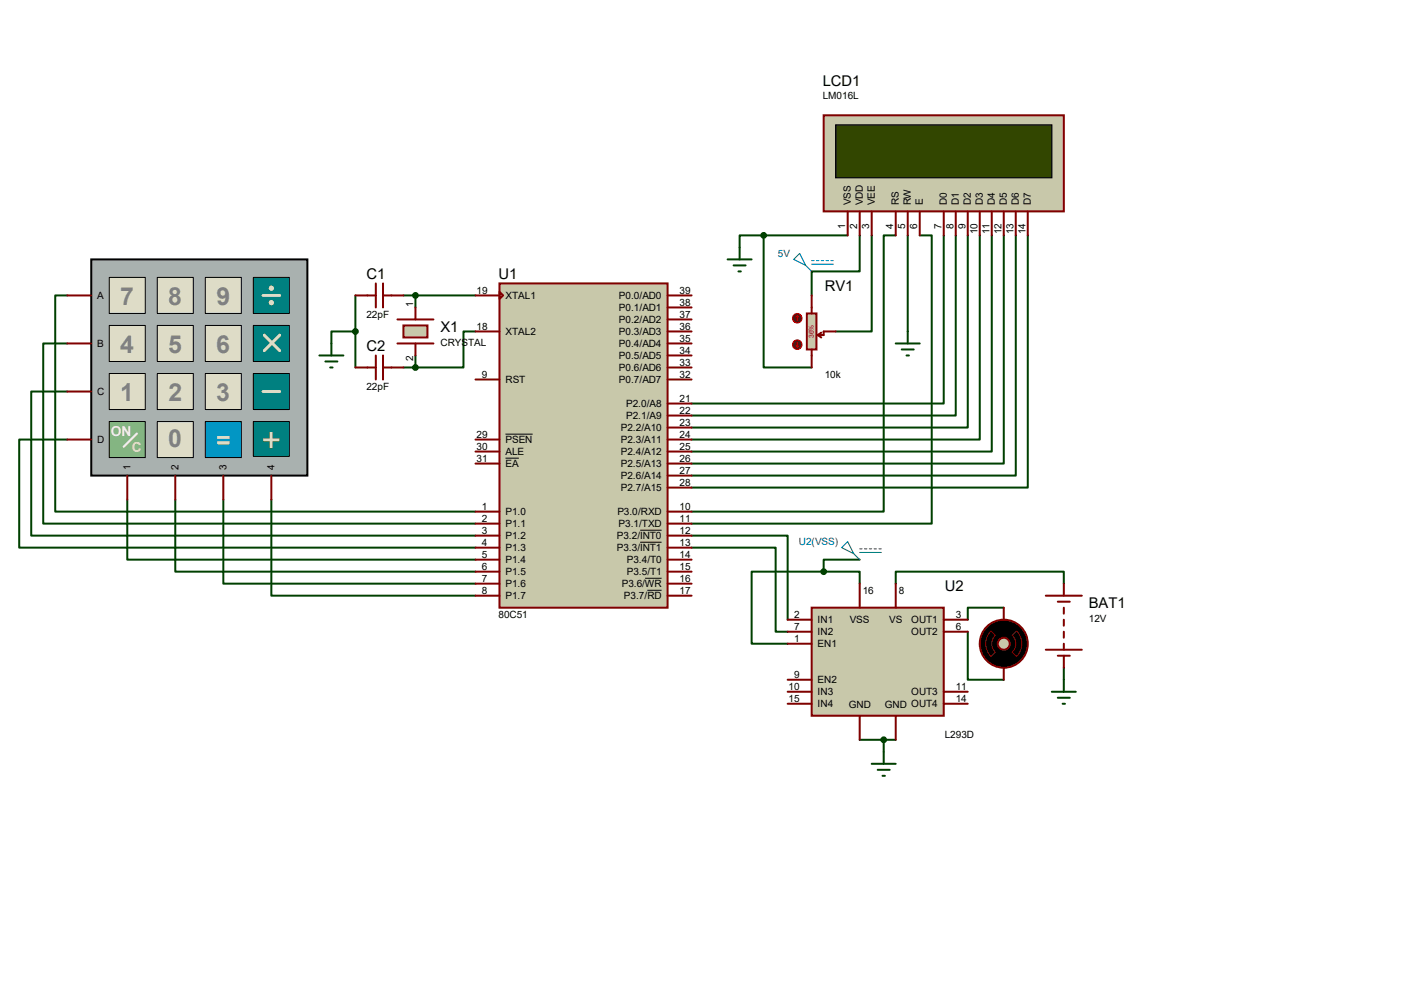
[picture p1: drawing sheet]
<svg xmlns="http://www.w3.org/2000/svg" width="297mm" height="210mm" viewBox="0 0 297 210" stroke-linecap="round" stroke-linejoin="round" font-family="sans-serif">
<g fill="none" stroke="#004000" stroke-width=".42">
<path d="M161.5 49.8v27.9h10.2M161.5 49.8h-5v2.5M161.5 49.8h17.8M181.9 49.8v7.6h-10.2v5.1M184.4 49.8v20.3h-7.6M189.5 49.8h-2.6v58.4h-40.6M192 49.8v20.3M194.6 49.8h2.5v60.9h-50.8M199.6 49.8v35.5h-53.3M202.2 49.8v38.1h-55.9M204.7 49.8v40.6h-58.4M207.3 49.8v43.2h-61"/>
<path d="M209.8 49.8v45.7h-63.5M212.3 49.8v48.2h-66M214.9 49.8v50.8h-68.6M217.4 49.8v53.3h-71.1M14.2 62.5h-2.5v45.7h88.9M14.2 72.6h-5.1v38.1h91.5M75.2 70.1h-5.1v2.5M75.2 62.5v15.2M85.3 62.5h15.3M85.3 77.7h2.6M87.9 62.5v2.5M87.9 75.2v2.5"/>
<path d="M100.6 70.1h-2.6v7.6h-10.1M14.2 82.8h-7.6v30.5h94M14.2 93h-10.1v22.8h96.5M26.9 105.7v12.7h73.7M37.1 105.7v15.2h63.5M47.2 105.7v17.7h53.4M57.4 105.7v20.3h43.2M146.3 113.3h20.3v17.8M146.3 115.8h17.8v17.8h2.5M181.9 118.4h-7.7v2.5M174.2 120.9h-15.2v15.2h7.6M174.2 120.9h7.7v2.5"/>
<path d="M189.5 123.4v-2.5h35.5v2.5M204.7 133.6v10.2h7.6M212.3 128.5h-7.6v2.6M181.9 156.5h7.6M186.9 156.5v2.5M225 141.2v2.6"/>
</g>
<path d="M105.7 59.9h35.5v68.6h-35.5z" fill="#c8c8aa" stroke="#800000" stroke-width=".42"/>
<g fill="none" stroke="#800000" stroke-width=".42">
<path d="M100.6 70.1h5.1M100.6 62.5h5.1M105.7 61.7l.7 .8-.7 .7zM141.2 70.1h5.1M141.2 62.5h5.1M141.2 65h5.1M141.2 67.6h5.1M141.2 72.6h5.1M141.2 75.2h5.1M141.2 77.7h5.1M100.6 95.5h5.1M100.6 98h5.1"/>
<path d="M100.6 93h5.1M100.6 80.3h5.1M141.2 95.5h5.1M141.2 98h5.1M141.2 93h5.1M141.2 80.3h5.1M141.2 85.3h5.1M141.2 87.9h5.1M141.2 90.4h5.1M100.6 108.2h5.1M100.6 110.7h5.1M100.6 113.3h5.1"/>
<path d="M100.6 115.8h5.1M100.6 118.4h5.1M141.2 108.2h5.1M141.2 110.7h5.1M141.2 113.3h5.1M141.2 115.8h5.1M141.2 118.4h5.1M141.2 103.1h5.1M141.2 100.6h5.1M100.6 120.9h5.1M100.6 123.4h5.1M100.6 126h5.1"/>
<path d="M141.2 120.9h5.1M141.2 123.4h5.1M141.2 126h5.1"/>
</g>
<path d="M106.9 96.9h2.9M106.9 91.8h5.8M135.4 112.1h4.6M135.4 114.7h4.6M136.5 122.3h3.5M136.9 124.8h3.1" fill="none" stroke="#000" stroke-width=".21"/>
<path d="M174.2 24.4h50.8v20.3h-50.8z" fill="#c8c8aa" stroke="#800000" stroke-width=".42"/>
<path d="M176.8 26.4h45.7v11.2h-45.7z" fill="#324600" stroke="#000" stroke-width=".25"/>
<g fill="none" stroke="#800000" stroke-width=".42">
<path d="M179.3 44.7v5.1M181.9 44.7v5.1M184.4 44.7v5.1M189.5 44.7v5.1M192 44.7v5.1M194.6 44.7v5.1M199.6 44.7v5.1M202.2 44.7v5.1M204.7 44.7v5.1M207.3 44.7v5.1M209.8 44.7v5.1M212.3 44.7v5.1"/>
<path d="M214.9 44.7v5.1M217.4 44.7v5.1"/>
</g>
<path d="M171.7 128.5h27.9v22.9h-27.9z" fill="#c8c8aa" stroke="#800000" stroke-width=".42"/>
<g fill="none" stroke="#800000" stroke-width=".42">
<path d="M166.6 131.1h5.1M166.6 133.6h5.1M166.6 136.1h5.1M181.9 123.4v5.1M189.5 123.4v5.1M199.6 131.1h5.1M199.6 133.6h5.1M221.2 126h7.7M221.2 137.4h7.7M223.8 127.3h2.5M223.8 138.7h2.5M225 123.4v2.6"/>
<path d="M225 128.5v1.3M225 131.1v1.2M225 133.6v1.3M225 136.1v1.3M225 138.7v2.5M166.6 146.3h5.1M166.6 148.8h5.1M166.6 143.8h5.1M181.9 151.4v5.1M189.5 151.4v5.1M199.6 146.3h5.1M199.6 148.8h5.1"/>
</g>
<path d="M186.9 159v2.5M222.5 146.3h5.1M223.8 147.6h2.5M224.8 148.8h.5M225 143.8v2.5M184.4 161.5h5.1M185.7 162.8h2.5M186.7 164.1h.5" fill="none" stroke="#004000" stroke-width=".42"/>
<g fill="#004000" stroke="#004000" stroke-width=".42">
<circle cx="186.9" cy="156.5" r=".51"/>
<circle cx="174.2" cy="120.9" r=".51"/>
</g>
<path d="M179.3 114.6l1.3 2.5-2.5-1.3zM180.6 117.1l1.3 1.3M181.9 116.1h.5M181.9 116.8h4.5M182.9 116.1h.5M183.9 116.1h.5M184.9 116.1h.5M185.9 116.1h.5" fill="none" stroke="#0000c0" stroke-width=".21"/>
<path d="M19.3 54.9h45.7v45.7h-45.7z" fill="#a9b1af" stroke="#000" stroke-width=".42"/>
<path d="M23.2 58.7h7.5v7.6h-7.5z" fill="#dedcc7"/>
<path d="M23.1 58.7h7.6v7.6h-7.6z" fill="none" stroke="#000" stroke-width=".21"/>
<path d="M33.3 58.7h7.6v7.6h-7.6z" fill="#dedcc7"/>
<path d="M33.3 58.7h7.6v7.6h-7.6z" fill="none" stroke="#000" stroke-width=".21"/>
<path d="M43.5 58.7h7.6v7.6h-7.6z" fill="#dedcc7"/>
<path d="M43.4 58.7h7.7v7.6h-7.7z" fill="none" stroke="#000" stroke-width=".21"/>
<path d="M53.6 58.7h7.6v7.6h-7.6z" fill="#008080"/>
<path d="M53.6 58.7h7.6v7.6h-7.6z" fill="none" stroke="#000" stroke-width=".21"/>
<path d="M23.2 68.9h7.5v7.6h-7.5z" fill="#dedcc7"/>
<path d="M23.1 68.8h7.6v7.7h-7.6z" fill="none" stroke="#000" stroke-width=".21"/>
<path d="M33.3 68.9h7.6v7.6h-7.6z" fill="#dedcc7"/>
<path d="M33.3 68.8h7.6v7.7h-7.6z" fill="none" stroke="#000" stroke-width=".21"/>
<path d="M43.5 68.9h7.6v7.6h-7.6z" fill="#dedcc7"/>
<path d="M43.4 68.8h7.7v7.7h-7.7z" fill="none" stroke="#000" stroke-width=".21"/>
<path d="M53.6 68.9h7.6v7.6h-7.6z" fill="#008080"/>
<path d="M53.6 68.8h7.6v7.7h-7.6z" fill="none" stroke="#000" stroke-width=".21"/>
<path d="M23.2 79h7.5v7.6h-7.5z" fill="#dedcc7"/>
<path d="M23.1 79h7.6v7.6h-7.6z" fill="none" stroke="#000" stroke-width=".21"/>
<path d="M33.3 79h7.6v7.6h-7.6z" fill="#dedcc7"/>
<path d="M33.3 79h7.6v7.6h-7.6z" fill="none" stroke="#000" stroke-width=".21"/>
<path d="M43.5 79h7.6v7.6h-7.6z" fill="#dedcc7"/>
<path d="M43.4 79h7.7v7.6h-7.7z" fill="none" stroke="#000" stroke-width=".21"/>
<path d="M43.5 89.2h7.6v7.6h-7.6z" fill="#0197c9"/>
<path d="M43.4 89.2h7.7v7.6h-7.7z" fill="none" stroke="#000" stroke-width=".21"/>
<path d="M53.6 79h7.6v7.6h-7.6z" fill="#008080"/>
<path d="M53.6 79h7.6v7.6h-7.6z" fill="none" stroke="#000" stroke-width=".21"/>
<path d="M55.6 62.5h3.6M59.2 70.9l-3.3 3.3M55.6 82.8h3.6" fill="none" stroke="#dedcc7" stroke-width=".64"/>
<g fill="#c8c8aa" stroke="#dedcc7" stroke-width=".64">
<circle cx="57.4" cy="61" r=".25"/>
<circle cx="57.4" cy="64" r=".25"/>
</g>
<path d="M53.6 89.2h7.6v7.3h-7.6z" fill="#008080"/>
<path d="M53.6 89.2h7.6v7.3h-7.6z" fill="none" stroke="#000" stroke-width=".21"/>
<path d="M55.9 70.9l3.3 3.3" fill="none" stroke="#dedcc7" stroke-width=".64"/>
<path d="M23.2 89.2h7.5v7.6h-7.5z" fill="#81b57d"/>
<path d="M23.1 89.2h7.6v7.6h-7.6z" fill="none" stroke="#000" stroke-width=".21"/>
<path d="M29 91.7l-2.8 2.8" fill="none" stroke="#fafbdb" stroke-width=".47"/>
<path d="M33.3 89.2h7.6v7.6h-7.6z" fill="#dedcc7"/>
<path d="M33.3 89.2h7.6v7.6h-7.6z" fill="none" stroke="#000" stroke-width=".21"/>
<path d="M14.2 62.5h5.1M14.2 72.6h5.1M14.2 82.8h5.1M14.2 93h5.1M26.9 100.6v5.1M37.1 100.6v5.1M47.2 100.6v5.1M57.4 100.6v5.1" fill="none" stroke="#800000" stroke-width=".42"/>
<path d="M189.5 72.6h5.1M190.8 73.9h2.5M191.8 75.2h.5M192 70.1v2.5" fill="none" stroke="#004000" stroke-width=".42"/>
<circle cx="212.3" cy="136.1" r="5.1" fill="#000" stroke="#800000" stroke-width=".42"/>
<path d="M209.6 133.4l1 1a2.46 2.46 0 0 0 0 3.5l-1 1a3.9 3.9 0 0 1 0-5.5zM215.1 133.4a3.9 3.9 0 0 1 0 5.5l-1-1a2.46 2.46 0 0 0 0-3.5z" fill="none" stroke="#800000" stroke-width=".21"/>
<circle cx="212.3" cy="136.1" r="1.27" fill="#c8c8aa" stroke="#800000" stroke-width=".42"/>
<path d="M84.1 67.6h7.6M84.1 72.6h7.6M212.3 128.5v2.6M212.3 141.2v2.6" fill="none" stroke="#800000" stroke-width=".42"/>
<path d="M85.3 68.8h5.1v2.6h-5.1z" fill="#c8c8aa" stroke="#800000" stroke-width=".42"/>
<path d="M79.5 59.9v5.1M81 59.9v5.1M75.2 62.5h4.3M75.2 77.7h4.3M79.5 75.2v5.1M81 75.2v5.1M81 62.5h4.3M81 77.7h4.3M87.9 65v2.6M87.9 72.6v2.6" fill="none" stroke="#800000" stroke-width=".42"/>
<g fill="#004000" stroke="#004000" stroke-width=".42">
<circle cx="87.9" cy="62.5" r=".51"/>
<circle cx="87.9" cy="77.7" r=".51"/>
<circle cx="75.2" cy="70.1" r=".51"/>
</g>
<path d="M153.9 54.9h5.1M155.2 56.1h2.5M156.2 57.4h.5M156.5 52.3v2.6M67.6 75.2h5M68.8 76.5h2.6M69.8 77.7h.6M70.1 72.6v2.6" fill="none" stroke="#004000" stroke-width=".42"/>
<path d="M170.7 66.3h2v7.6h-2z" fill="#c8c8aa" stroke="#800000" stroke-width=".42"/>
<path d="M171.7 62.5v3.8M171.7 73.9v3.8M173 70.9l.7 .5M173.7 70.4l-.7 .5M176.8 70.1h-2.6v.8h-1.2" fill="none" stroke="#800000" stroke-width=".42"/>
<circle cx="168.7" cy="67.3" r="1.02" fill="#400000" stroke="#f00" stroke-width=".21"/>
<path d="M168.7 66.8l-.3 .3M168.7 66.8l.2 .3M168.7 66.8v1" fill="none" stroke="#f00" stroke-width=".21"/>
<circle cx="168.7" cy="72.9" r="1.02" fill="#400000" stroke="#f00" stroke-width=".21"/>
<path d="M168.4 73.2l.3 .2M168.7 72.4v1M168.9 73.2l-.2 .2" fill="none" stroke="#f00" stroke-width=".21"/>
<path d="M169.2 53.6l1.2 2.5-2.5-1.2zM170.4 56.1l1.3 1.3M171.7 55.1h.5M171.7 55.9h4.6M172.7 55.1h.5M173.7 55.1h.5M174.8 55.1h.5M175.8 55.1h.5" fill="none" stroke="#0000c0" stroke-width=".21"/>
<circle cx="161.5" cy="49.8" r=".51" fill="#004000" stroke="#004000" stroke-width=".42"/>
<text font-size="7.4" x="55.2" y="95.5">+</text>
<g font-size="5.2" fill="#808080">
<text x="25.4" y="64.4">7</text>
<text x="35.6" y="64.4">8</text>
<text x="45.8" y="64.4">9</text>
<text x="25.4" y="74.6">4</text>
<text x="35.6" y="74.6">5</text>
<text x="45.8" y="74.6">6</text>
<text x="25.4" y="84.8">1</text>
<text x="35.6" y="84.8">2</text>
<text x="45.8" y="84.8">3</text>
<text x="35.6" y="94.5">0</text>
</g>
<text font-size="5.2" fill="#dedcc7" x="45.7" y="94.9">=</text>
<g font-size="3.1">
<text x="174" y="18.1">LCD1</text>
<text x="77.5" y="59.1">C1</text>
<text x="105.5" y="59.1">U1</text>
<text x="174.5" y="61.6">RV1</text>
<text x="93.2" y="70.2">X1</text>
<text x="77.5" y="74.3">C2</text>
<text x="199.9" y="125.1">U2</text>
<text x="230.3" y="128.6">BAT1</text>
</g>
<text font-size="2.9" fill="#fafbdb" x="23.5" y="92.2">ON</text>
<text font-size="2.9" fill="#eff2c4" x="27.9" y="95.5">C</text>
<g font-size="2.1">
<text x="174" y="21">LM016L</text>
<text x="180" y="43.4" transform="rotate(-90 180 43.4)">VSS</text>
<text x="182.5" y="43.4" transform="rotate(-90 182.5 43.4)">VDD</text>
<text x="185.1" y="43.4" transform="rotate(-90 185.1 43.4)">VEE</text>
<text x="190.2" y="43.4" transform="rotate(-90 190.2 43.4)">RS</text>
<text x="192.7" y="43.4" transform="rotate(-90 192.7 43.4)">RW</text>
<text x="195.2" y="43.4" transform="rotate(-90 195.2 43.4)">E</text>
<text x="200.3" y="43.4" transform="rotate(-90 200.3 43.4)">D0</text>
<text x="202.9" y="43.4" transform="rotate(-90 202.9 43.4)">D1</text>
<text x="205.4" y="43.4" transform="rotate(-90 205.4 43.4)">D2</text>
<text x="207.9" y="43.4" transform="rotate(-90 207.9 43.4)">D3</text>
<text x="210.5" y="43.4" transform="rotate(-90 210.5 43.4)">D4</text>
<text x="213" y="43.4" transform="rotate(-90 213 43.4)">D5</text>
<text x="215.6" y="43.4" transform="rotate(-90 215.6 43.4)">D6</text>
<text x="218.1" y="43.4" transform="rotate(-90 218.1 43.4)">D7</text>
<text x="178.8" y="48.4" transform="rotate(-90 178.8 48.4)">1</text>
<text x="181.4" y="48.4" transform="rotate(-90 181.4 48.4)">2</text>
<text x="183.9" y="48.4" transform="rotate(-90 183.9 48.4)">3</text>
<text x="189" y="48.4" transform="rotate(-90 189 48.4)">4</text>
<text x="191.5" y="48.4" transform="rotate(-90 191.5 48.4)">5</text>
<text x="194.1" y="48.4" transform="rotate(-90 194.1 48.4)">6</text>
<text x="199.1" y="48.4" transform="rotate(-90 199.1 48.4)">7</text>
<text x="201.7" y="48.4" transform="rotate(-90 201.7 48.4)">8</text>
<text x="204.2" y="48.4" transform="rotate(-90 204.2 48.4)">9</text>
<text x="206.8" y="49.6" transform="rotate(-90 206.8 49.6)">10</text>
<text x="209.3" y="49.4" transform="rotate(-90 209.3 49.4)">11</text>
<text x="211.8" y="49.6" transform="rotate(-90 211.8 49.6)">12</text>
<text x="214.4" y="49.6" transform="rotate(-90 214.4 49.6)">13</text>
<text x="216.9" y="49.6" transform="rotate(-90 216.9 49.6)">14</text>
<text x="20.6" y="63.2">A</text>
<text x="87.4" y="65" transform="rotate(-90 87.4 65)">1</text>
<text x="100.8" y="62.1">19</text>
<text x="106.9" y="63.2">XTAL1</text>
<text x="130.9" y="63.2">P0.0/AD0</text>
<text x="130.9" y="65.8">P0.1/AD1</text>
<text x="143.8" y="62.1">39</text>
<text x="143.8" y="64.6">38</text>
<text x="77.5" y="67.2">22pF</text>
<text x="100.8" y="69.7">18</text>
<text x="106.9" y="70.9">XTAL2</text>
<text x="130.9" y="68.3">P0.2/AD2</text>
<text x="130.9" y="70.9">P0.3/AD3</text>
<text x="143.8" y="67.2">37</text>
<text x="143.8" y="69.7">36</text>
<text x="20.6" y="73.4">B</text>
<text x="87.4" y="76.4" transform="rotate(-90 87.4 76.4)">2</text>
<text x="93.2" y="73.1">CRYSTAL</text>
<text x="130.9" y="73.4">P0.4/AD4</text>
<text x="130.9" y="75.9">P0.5/AD5</text>
<text x="143.8" y="72.3">35</text>
<text x="143.8" y="74.8">34</text>
<text x="143.8" y="77.3">33</text>
<text x="20.6" y="83.6">C</text>
<text x="77.5" y="82.4">22pF</text>
<text x="101.9" y="79.9">9</text>
<text x="106.9" y="81">RST</text>
<text x="130.9" y="78.5">P0.6/AD6</text>
<text x="130.9" y="81">P0.7/AD7</text>
<text x="143.8" y="79.9">32</text>
<text x="174.5" y="79.9">10k</text>
<text x="132.5" y="86.1">P2.0/A8</text>
<text x="132.5" y="88.6">P2.1/A9</text>
<text x="143.8" y="85">21</text>
<text x="143.8" y="87.5">22</text>
<text x="20.6" y="93.7">D</text>
<text x="100.8" y="95.1">30</text>
<text x="100.8" y="92.6">29</text>
<text x="106.9" y="93.7">PSEN</text>
<text x="131.3" y="91.2">P2.2/A10</text>
<text x="131.3" y="93.7">P2.3/A11</text>
<text x="143.8" y="90">23</text>
<text x="143.8" y="92.6">24</text>
<text x="143.8" y="95.1">25</text>
<text x="27.6" y="99.3" transform="rotate(-90 27.6 99.3)">1</text>
<text x="37.8" y="99.3" transform="rotate(-90 37.8 99.3)">2</text>
<text x="47.9" y="99.3" transform="rotate(-90 47.9 99.3)">3</text>
<text x="58.1" y="99.3" transform="rotate(-90 58.1 99.3)">4</text>
<text x="100.8" y="97.7">31</text>
<text x="106.9" y="96.3">ALE</text>
<text x="106.9" y="98.8">EA</text>
<text x="131.3" y="96.3">P2.4/A12</text>
<text x="131.3" y="98.8">P2.5/A13</text>
<text x="131.3" y="101.3">P2.6/A14</text>
<text x="143.8" y="97.7">26</text>
<text x="143.8" y="100.2">27</text>
<text x="101.9" y="107.8">1</text>
<text x="131.3" y="103.9">P2.7/A15</text>
<text x="143.8" y="107.8">10</text>
<text x="143.8" y="102.7">28</text>
<text x="101.9" y="110.4">2</text>
<text x="101.9" y="112.9">3</text>
<text x="106.9" y="109">P1.0</text>
<text x="106.9" y="111.5">P1.1</text>
<text x="130.6" y="109">P3.0/RXD</text>
<text x="130.9" y="111.5">P3.1/TXD</text>
<text x="143.8" y="110.4">11</text>
<text x="143.8" y="112.9">12</text>
<text x="101.9" y="115.4">4</text>
<text x="101.9" y="118">5</text>
<text x="106.9" y="114">P1.2</text>
<text x="106.9" y="116.6">P1.3</text>
<text x="106.9" y="119.1">P1.4</text>
<text x="130.5" y="114">P3.2/INT0</text>
<text x="130.5" y="116.6">P3.3/INT1</text>
<text x="132.6" y="119.1">P3.4/T0</text>
<text x="143.8" y="115.4">13</text>
<text x="143.8" y="118">14</text>
<text x="101.9" y="120.5">6</text>
<text x="101.9" y="123.1">7</text>
<text x="101.9" y="125.6">8</text>
<text x="106.9" y="121.7">P1.5</text>
<text x="106.9" y="124.2">P1.6</text>
<text x="131.5" y="124.2">P3.6/WR</text>
<text x="132.6" y="121.7">P3.5/T1</text>
<text x="143.8" y="125.6">17</text>
<text x="143.8" y="123.1">16</text>
<text x="143.8" y="120.5">15</text>
<text x="182.5" y="125.6">16</text>
<text x="190.1" y="125.6">8</text>
<text x="105.5" y="130.7">80C51</text>
<text x="106.9" y="126.7">P1.7</text>
<text x="132" y="126.7">P3.7/RD</text>
<text x="168" y="130.7">2</text>
<text x="173" y="131.8">IN1</text>
<text x="179.7" y="131.7">VSS</text>
<text x="188.1" y="131.7">VS</text>
<text x="192.8" y="131.8">OUT1</text>
<text x="202.2" y="130.7">3</text>
<text x="230.3" y="131.5">12V</text>
<text x="168" y="133.2">7</text>
<text x="168" y="135.8">1</text>
<text x="173" y="134.4">IN2</text>
<text x="173" y="136.9">EN1</text>
<text x="192.8" y="134.4">OUT2</text>
<text x="202.2" y="133.2">6</text>
<text x="168" y="143.4">9</text>
<text x="166.8" y="145.9">10</text>
<text x="166.8" y="148.5">15</text>
<text x="173" y="147.1">IN3</text>
<text x="173" y="149.6">IN4</text>
<text x="173" y="144.5">EN2</text>
<text x="179.5" y="149.7">GND</text>
<text x="187.2" y="149.7">GND OUT4</text>
<text x="192.8" y="147.1">OUT3</text>
<text x="202.2" y="145.9">11</text>
<text x="202.2" y="148.5">14</text>
<text x="199.9" y="156.1">L293D</text>
</g>
<g font-size="2.1" fill="#0000c0">
<text x="164.5" y="54.4">5V</text>
<text x="169" y="115.3">U2(VSS)</text>
</g>
<text font-size="1.4" fill="#c00000" x="172.2" y="71.5" transform="rotate(-90 172.2 71.5)">36%</text>
</svg>
